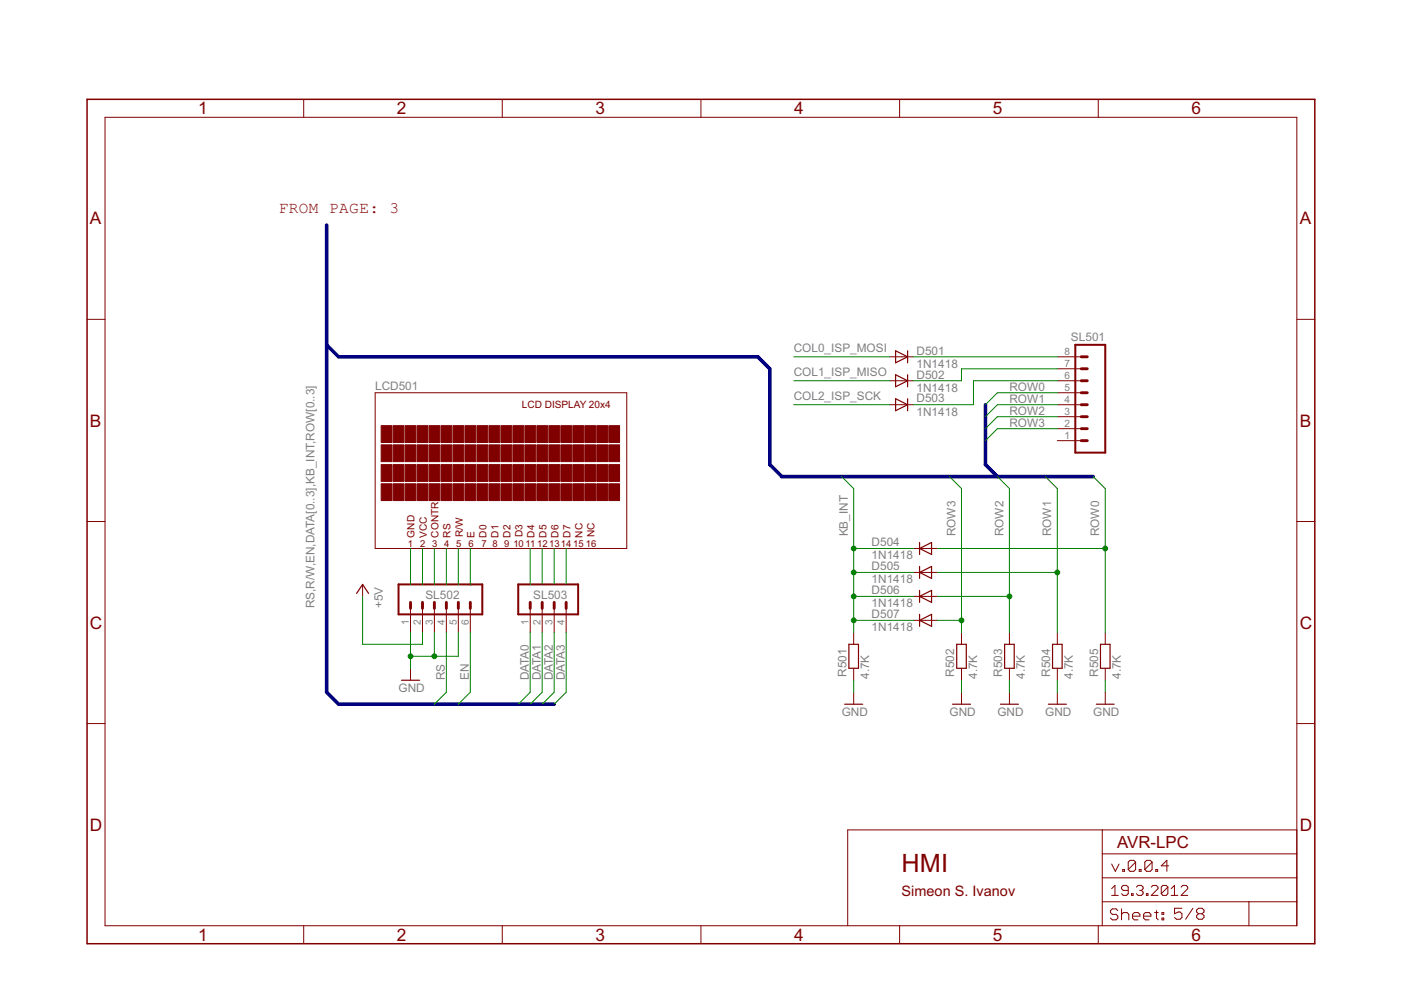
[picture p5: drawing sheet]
<svg xmlns="http://www.w3.org/2000/svg" width="297mm" height="210mm" viewBox="0 0 297 210" stroke-linecap="round" stroke-linejoin="round" font-family="sans-serif">
<g fill="#800000" stroke="#800000" stroke-width=".42">
<path d="M99.7 123.9h.1z"/>
<path d="M84.5 123.9v6.4z"/>
<path d="M84.5 123.9h17.8z"/>
<path d="M84.5 130.3h17.8z"/>
<path d="M102.3 123.9v6.4z"/>
<path d="M109.9 123.9v6.4z"/>
<path d="M109.9 123.9h12.7z"/>
<path d="M109.9 130.3h12.7z"/>
<path d="M122.6 123.9v6.4z"/>
<path d="M228 96h6.3z"/>
<path d="M234.3 73.1v22.9z"/>
<path d="M228 73.1v22.9z"/>
<path d="M228 73.1h6.3z"/>
</g>
<g fill="#800000" stroke="#800000" stroke-width=".21">
<path d="M275 191.2v5.1z"/>
<path d="M275 186.1v5.1z"/>
<path d="M275 181v5.1z"/>
<path d="M275 176v5z"/>
<path d="M179.7 176v20.3z"/>
<path d="M179.7 176h54z"/>
<path d="M233.7 176h41.3z"/>
<path d="M264.8 191.2v5.1z"/>
<path d="M264.8 191.2h10.2z"/>
<path d="M233.7 191.2h31.1z"/>
<path d="M233.7 191.2v5.1z"/>
<path d="M233.7 186.1v5.1z"/>
<path d="M233.7 186.1h41.3z"/>
<path d="M233.7 181v5.1z"/>
<path d="M233.7 181h41.3z"/>
<path d="M233.7 176v5z"/>
<path d="M235.7 183.2l.8 1.5z"/>
<path d="M237.3 183.2l-.8 1.5z"/>
<path d="M238 184.4v.3z"/>
<path d="M238 184.4h.4z"/>
<path d="M238.4 184.4v.3z"/>
<path d="M238 184.7h.4z"/>
<path d="M239.2 182.8v1.6z"/>
<path d="M239.2 182.8l.4-.4z"/>
<path d="M239.6 182.4h.8z"/>
<path d="M240.4 182.4l.4 .4z"/>
<path d="M240.8 182.8v1.6z"/>
<path d="M240.4 184.7l.4-.3z"/>
<path d="M239.6 184.7h.8z"/>
<path d="M239.2 184.4l.4 .3z"/>
<path d="M239.2 184.4l1.6-1.6z"/>
<path d="M241.5 184.4v.3z"/>
<path d="M241.5 184.4h.4z"/>
<path d="M241.9 184.4v.3z"/>
<path d="M241.5 184.7h.4z"/>
<path d="M242.7 182.8v1.6z"/>
<path d="M242.7 182.8l.4-.4z"/>
<path d="M243.1 182.4h.8z"/>
<path d="M243.9 182.4l.4 .4z"/>
<path d="M244.3 182.8v1.6z"/>
<path d="M244.3 184.4l-.4 .3z"/>
<path d="M243.1 184.7h.8z"/>
<path d="M242.7 184.4l.4 .3z"/>
<path d="M244.3 182.8l-1.6 1.6z"/>
<path d="M245 184.4v.3z"/>
<path d="M245 184.4h.4z"/>
<path d="M245.4 184.4v.3z"/>
<path d="M245 184.7h.4z"/>
<path d="M247.4 182.4v2.3z"/>
<path d="M246.2 183.6l1.2-1.2z"/>
<path d="M246.2 183.6h1.6z"/>
<path d="M235.7 188.4l.7-.7z"/>
<path d="M236.4 187.7v2.1z"/>
<path d="M235.7 189.8h1.4z"/>
<path d="M237.8 189.5l.3 .3z"/>
<path d="M238.1 189.8h.7z"/>
<path d="M239.2 189.5l-.4 .3z"/>
<path d="M239.2 188.1v1.4z"/>
<path d="M238.8 187.7l.4 .4z"/>
<path d="M238.1 187.7h.7z"/>
<path d="M238.1 187.7l-.3 .4z"/>
<path d="M237.8 188.1v.3z"/>
<path d="M237.8 188.4l.3 .4z"/>
<path d="M238.1 188.8h1.1z"/>
<path d="M239.9 189.5v.3z"/>
<path d="M239.9 189.5h.3z"/>
<path d="M240.2 189.5v.3z"/>
<path d="M239.9 189.8h.3z"/>
<path d="M240.9 188.1l.4-.4z"/>
<path d="M241.3 187.7h.7z"/>
<path d="M242 187.7l.4 .4z"/>
<path d="M242.4 188.1v.3z"/>
<path d="M242.4 188.4l-.4 .4z"/>
<path d="M241.6 188.8h.4z"/>
<path d="M242 188.8l.4 .3z"/>
<path d="M242.4 189.1v.4z"/>
<path d="M242.4 189.5l-.4 .3z"/>
<path d="M241.3 189.8h.7z"/>
<path d="M240.9 189.5l.4 .3z"/>
<path d="M243.1 189.5v.3z"/>
<path d="M243.1 189.5h.3z"/>
<path d="M243.4 189.5v.3z"/>
<path d="M243.1 189.8h.3z"/>
<path d="M244.1 189.8h1.4z"/>
<path d="M244.1 189.8l1.4-1.4z"/>
<path d="M245.5 188.1v.3z"/>
<path d="M245.2 187.7l.3 .4z"/>
<path d="M244.5 187.7h.7z"/>
<path d="M244.5 187.7l-.4 .4z"/>
<path d="M246.2 188.1v1.4z"/>
<path d="M246.5 187.7l-.3 .4z"/>
<path d="M246.5 187.7h.8z"/>
<path d="M247.3 187.7l.3 .4z"/>
<path d="M247.6 188.1v1.4z"/>
<path d="M247.6 189.5l-.3 .3z"/>
<path d="M246.5 189.8h.8z"/>
<path d="M246.2 189.5l.3 .3z"/>
<path d="M246.2 189.5l1.4-1.4z"/>
<path d="M248.3 188.4l.7-.7z"/>
<path d="M249 187.7v2.1z"/>
<path d="M248.3 189.8h1.4z"/>
<path d="M250.4 189.8h1.4z"/>
<path d="M251.8 188.4l-1.4 1.4z"/>
<path d="M251.8 188.1v.3z"/>
<path d="M251.5 187.7l.3 .4z"/>
<path d="M250.8 187.7h.7z"/>
<path d="M250.8 187.7l-.4 .4z"/>
<path d="M249 192.6h1.6z"/>
<path d="M249 192.6v1.1z"/>
<path d="M249 193.7l.8-.3z"/>
<path d="M249.8 193.4h.4z"/>
<path d="M250.2 193.4l.4 .3z"/>
<path d="M250.6 193.7v.8z"/>
<path d="M250.2 194.9l.4-.4z"/>
<path d="M249.4 194.9h.8z"/>
<path d="M249 194.5l.4 .4z"/>
<path d="M252.9 192.6l-1.5 2.3z"/>
<path d="M253.7 193l.4-.4z"/>
<path d="M254.1 192.6h.8z"/>
<path d="M254.9 192.6l.4 .4z"/>
<path d="M255.3 193v.4z"/>
<path d="M254.9 193.7l.4-.3z"/>
<path d="M254.9 193.7l.4 .4z"/>
<path d="M255.3 194.1v.4z"/>
<path d="M254.9 194.9l.4-.4z"/>
<path d="M254.1 194.9h.8z"/>
<path d="M253.7 194.5l.4 .4z"/>
<path d="M253.7 194.1v.4z"/>
<path d="M253.7 194.1l.4-.4z"/>
<path d="M253.7 193.4l.4 .3z"/>
<path d="M253.7 193v.4z"/>
<path d="M254.1 193.7h.8z"/>
<path d="M236.6 192.7l.4 .4z"/>
<path d="M235.8 192.7h.8z"/>
<path d="M235.4 193.1l.4-.4z"/>
<path d="M235.4 193.1v.4z"/>
<path d="M235.4 193.5l.4 .4z"/>
<path d="M235.8 193.9h.8z"/>
<path d="M236.6 193.9l.4 .3z"/>
<path d="M237 194.2v.4z"/>
<path d="M237 194.6l-.4 .4z"/>
<path d="M235.8 195h.8z"/>
<path d="M235.4 194.6l.4 .4z"/>
<path d="M237.8 192.7v2.3z"/>
<path d="M237.8 193.9l.4-.4z"/>
<path d="M238.2 193.5h.8z"/>
<path d="M239 193.5l.3 .4z"/>
<path d="M239.3 193.9v1.1z"/>
<path d="M240.5 195h.8z"/>
<path d="M240.1 194.6l.4 .4z"/>
<path d="M240.1 193.9v.7z"/>
<path d="M240.1 193.9l.4-.4z"/>
<path d="M240.5 193.5h.8z"/>
<path d="M241.3 193.5l.4 .4z"/>
<path d="M241.7 193.9v.3z"/>
<path d="M240.1 194.2h1.6z"/>
<path d="M242.8 195h.8z"/>
<path d="M242.5 194.6l.3 .4z"/>
<path d="M242.5 193.9v.7z"/>
<path d="M242.5 193.9l.3-.4z"/>
<path d="M242.8 193.5h.8z"/>
<path d="M243.6 193.5l.4 .4z"/>
<path d="M244 193.9v.3z"/>
<path d="M242.5 194.2h1.5z"/>
<path d="M245.2 193.1v1.5z"/>
<path d="M245.2 194.6l.4 .4z"/>
<path d="M244.8 193.5h.8z"/>
<path d="M246.4 193.5h.3z"/>
<path d="M246.7 193.5v.4z"/>
<path d="M246.4 193.9h.3z"/>
<path d="M246.4 193.5v.4z"/>
<path d="M246.4 194.6h.3z"/>
<path d="M246.7 194.6v.4z"/>
<path d="M246.4 195h.3z"/>
<path d="M246.4 194.6v.4z"/>
<path d="M22.3 24.9v171.4z"/>
<path d="M18.5 67.7h3.8z"/>
<path d="M18.5 110.6h3.8z"/>
<path d="M18.5 153.4h3.8z"/>
<path d="M22.3 196.3h252.7z"/>
<path d="M64.4 196.3v3.8z"/>
<path d="M106.5 196.3v3.8z"/>
<path d="M148.6 196.3v3.8z"/>
<path d="M190.7 196.3v3.8z"/>
<path d="M232.9 196.3v3.8z"/>
<path d="M275 24.9v171.4z"/>
<path d="M275 67.7h3.8z"/>
<path d="M275 110.6h3.8z"/>
<path d="M275 153.4h3.8z"/>
<path d="M22.3 24.9h252.7z"/>
<path d="M64.4 21.1v3.8z"/>
<path d="M106.5 21.1v3.8z"/>
<path d="M148.6 21.1v3.8z"/>
<path d="M190.7 21.1v3.8z"/>
<path d="M232.9 21.1v3.8z"/>
<path d="M79.5 116.3h53.4z"/>
<path d="M132.9 83.3v33z"/>
<path d="M79.5 83.3h53.4z"/>
<path d="M79.5 83.3v33z"/>
<path d="M87 141.7v2.5z"/>
<path d="M76.9 123.9v2.5z"/>
<path d="M87 129v5.1z"/>
<path d="M89.6 129v5.1z"/>
<path d="M92.1 129v5.1z"/>
<path d="M94.6 129v5.1z"/>
<path d="M97.2 129v5.1z"/>
<path d="M99.7 129v5.1z"/>
<path d="M203.9 141.7v2.5z"/>
<path d="M203.9 134.1v2.5z"/>
<path d="M214 141.7v2.5z"/>
<path d="M214 134.1v2.5z"/>
<path d="M224.2 141.7v2.5z"/>
<path d="M224.2 134.1v2.5z"/>
<path d="M234.3 141.7v2.5z"/>
<path d="M234.3 134.1v2.5z"/>
<path d="M181 141.7v2.5z"/>
<path d="M181 134.1v2.5z"/>
<path d="M188.6 75.6h2.6z"/>
<path d="M191.2 75.6h2.5z"/>
<path d="M188.6 80.7h2.6z"/>
<path d="M191.2 80.7h2.5z"/>
<path d="M188.6 85.8h2.6z"/>
<path d="M191.2 85.8h2.5z"/>
<path d="M196.2 116.3h2.6z"/>
<path d="M193.7 116.3h2.5z"/>
<path d="M196.2 121.4h2.6z"/>
<path d="M193.7 121.4h2.5z"/>
<path d="M196.2 126.4h2.6z"/>
<path d="M193.7 126.4h2.5z"/>
<path d="M196.2 131.5h2.6z"/>
<path d="M193.7 131.5h2.5z"/>
<path d="M181 146.8v2.5z"/>
<path d="M203.9 146.8v2.5z"/>
<path d="M214 146.8v2.5z"/>
<path d="M224.2 146.8v2.5z"/>
<path d="M234.3 146.8v2.5z"/>
<path d="M112.4 129v5.1z"/>
<path d="M115 129v5.1z"/>
<path d="M117.5 129v5.1z"/>
<path d="M120 129v5.1z"/>
<path d="M224.2 93.4h5.1z"/>
<path d="M224.2 90.9h5.1z"/>
<path d="M224.2 88.3h5.1z"/>
<path d="M224.2 85.8h5.1z"/>
<path d="M224.2 83.3h5.1z"/>
<path d="M224.2 80.7h5.1z"/>
<path d="M224.2 78.2h5.1z"/>
<path d="M224.2 75.6h5.1z"/>
</g>
<g fill="#800000" stroke="#800000" stroke-width=".32">
<path d="M18.5 21.1v179z"/>
<path d="M18.5 200.1h260.3z"/>
<path d="M278.8 21.1v179z"/>
<path d="M18.5 21.1h260.3z"/>
</g>
<g fill="#800000" stroke="#800000" stroke-width=".21">
<path d="M80.8 98.5h2.3v3.6h-2.3z"/>
<path d="M80.8 102.6h2.3v3.5h-2.3z"/>
<path d="M83.4 98.5h2.2v3.6h-2.2z"/>
<path d="M83.4 102.6h2.2v3.5h-2.2z"/>
<path d="M85.9 98.5h2.3v3.6h-2.3z"/>
<path d="M85.9 102.6h2.3v3.5h-2.3z"/>
<path d="M88.4 98.5h2.3v3.6h-2.3z"/>
<path d="M88.4 102.6h2.3v3.5h-2.3z"/>
<path d="M91 98.5h2.3v3.6h-2.3z"/>
<path d="M91 102.6h2.3v3.5h-2.3z"/>
<path d="M93.5 98.5h2.3v3.6h-2.3z"/>
<path d="M93.5 102.6h2.3v3.5h-2.3z"/>
<path d="M96.1 98.5h2.2v3.6h-2.2z"/>
<path d="M96.1 102.6h2.2v3.5h-2.2z"/>
<path d="M98.6 98.5h2.3v3.6h-2.3z"/>
<path d="M98.6 102.6h2.3v3.5h-2.3z"/>
<path d="M101.1 98.5h2.3v3.6h-2.3z"/>
<path d="M101.1 102.6h2.3v3.5h-2.3z"/>
<path d="M103.7 98.5h2.3v3.6h-2.3z"/>
<path d="M103.7 102.6h2.3v3.5h-2.3z"/>
<path d="M106.2 98.5h2.3v3.6h-2.3z"/>
<path d="M106.2 102.6h2.3v3.5h-2.3z"/>
<path d="M108.8 98.5h2.2v3.6h-2.2z"/>
<path d="M108.8 102.6h2.2v3.5h-2.2z"/>
<path d="M111.3 98.5h2.3v3.6h-2.3z"/>
<path d="M111.3 102.6h2.3v3.5h-2.3z"/>
<path d="M113.8 98.5h2.3v3.6h-2.3z"/>
<path d="M113.8 102.6h2.3v3.5h-2.3z"/>
<path d="M116.4 98.5h2.3v3.6h-2.3z"/>
<path d="M116.4 102.6h2.3v3.5h-2.3z"/>
<path d="M118.9 98.5h2.3v3.6h-2.3z"/>
<path d="M118.9 102.6h2.3v3.5h-2.3z"/>
<path d="M121.5 98.5h2.2v3.6h-2.2z"/>
<path d="M121.5 102.6h2.2v3.5h-2.2z"/>
<path d="M124 98.5h2.3v3.6h-2.3z"/>
<path d="M124 102.6h2.3v3.5h-2.3z"/>
<path d="M126.5 98.5h2.3v3.6h-2.3z"/>
<path d="M126.5 102.6h2.3v3.5h-2.3z"/>
<path d="M129.1 98.5h2.3v3.6h-2.3z"/>
<path d="M129.1 102.6h2.3v3.5h-2.3z"/>
<path d="M80.8 90.3h2.3v3.5h-2.3z"/>
<path d="M80.8 94.3h2.3v3.6h-2.3z"/>
<path d="M83.4 90.3h2.2v3.5h-2.2z"/>
<path d="M83.4 94.3h2.2v3.6h-2.2z"/>
<path d="M85.9 90.3h2.3v3.5h-2.3z"/>
<path d="M85.9 94.3h2.3v3.6h-2.3z"/>
<path d="M88.4 90.3h2.3v3.5h-2.3z"/>
<path d="M88.4 94.3h2.3v3.6h-2.3z"/>
<path d="M91 90.3h2.3v3.5h-2.3z"/>
<path d="M91 94.3h2.3v3.6h-2.3z"/>
<path d="M93.5 90.3h2.3v3.5h-2.3z"/>
<path d="M93.5 94.3h2.3v3.6h-2.3z"/>
<path d="M96.1 90.3h2.2v3.5h-2.2z"/>
<path d="M96.1 94.3h2.2v3.6h-2.2z"/>
<path d="M98.6 90.3h2.3v3.5h-2.3z"/>
<path d="M98.6 94.3h2.3v3.6h-2.3z"/>
<path d="M101.1 90.3h2.3v3.5h-2.3z"/>
<path d="M101.1 94.3h2.3v3.6h-2.3z"/>
<path d="M103.7 90.3h2.3v3.5h-2.3z"/>
<path d="M103.7 94.3h2.3v3.6h-2.3z"/>
<path d="M106.2 90.3h2.3v3.5h-2.3z"/>
<path d="M106.2 94.3h2.3v3.6h-2.3z"/>
<path d="M108.8 90.3h2.2v3.5h-2.2z"/>
<path d="M108.8 94.3h2.2v3.6h-2.2z"/>
<path d="M111.3 90.3h2.3v3.5h-2.3z"/>
<path d="M111.3 94.3h2.3v3.6h-2.3z"/>
<path d="M113.8 90.3h2.3v3.5h-2.3z"/>
<path d="M113.8 94.3h2.3v3.6h-2.3z"/>
<path d="M116.4 90.3h2.3v3.5h-2.3z"/>
<path d="M116.4 94.3h2.3v3.6h-2.3z"/>
<path d="M118.9 90.3h2.3v3.5h-2.3z"/>
<path d="M118.9 94.3h2.3v3.6h-2.3z"/>
<path d="M121.5 90.3h2.2v3.5h-2.2z"/>
<path d="M121.5 94.3h2.2v3.6h-2.2z"/>
<path d="M124 90.3h2.3v3.5h-2.3z"/>
<path d="M124 94.3h2.3v3.6h-2.3z"/>
<path d="M126.5 90.3h2.3v3.5h-2.3z"/>
<path d="M126.5 94.3h2.3v3.6h-2.3z"/>
<path d="M129.1 90.3h2.3v3.5h-2.3z"/>
<path d="M129.1 94.3h2.3v3.6h-2.3z"/>
</g>
<g fill="#800000" stroke="#800000" stroke-width=".25">
<path d="M85.1 144.2h3.8z"/>
<path d="M76.9 123.9l-1.3 1.9z"/>
<path d="M76.9 123.9l1.2 1.9z"/>
<path d="M202.8 136.6v5.1z"/>
<path d="M202.8 136.6h2.1z"/>
<path d="M204.9 136.6v5.1z"/>
<path d="M202.8 141.7h2.1z"/>
<path d="M213 136.6v5.1z"/>
<path d="M213 136.6h2z"/>
<path d="M215 136.6v5.1z"/>
<path d="M213 141.7h2z"/>
<path d="M223.2 136.6v5.1z"/>
<path d="M223.2 136.6h2z"/>
<path d="M225.2 136.6v5.1z"/>
<path d="M223.2 141.7h2z"/>
<path d="M233.3 136.6v5.1z"/>
<path d="M233.3 136.6h2.1z"/>
<path d="M235.4 136.6v5.1z"/>
<path d="M233.3 141.7h2.1z"/>
<path d="M180 136.6v5.1z"/>
<path d="M180 136.6h2z"/>
<path d="M182 136.6v5.1z"/>
<path d="M180 141.7h2z"/>
<path d="M189.9 74.4l2.5 1.2z"/>
<path d="M189.9 76.9l2.5-1.3z"/>
<path d="M192.4 75.6v1.3z"/>
<path d="M189.9 74.4v2.5z"/>
<path d="M192.4 74.4v1.2z"/>
<path d="M189.9 79.5l2.5 1.2z"/>
<path d="M189.9 82l2.5-1.3z"/>
<path d="M192.4 80.7v1.3z"/>
<path d="M189.9 79.5v2.5z"/>
<path d="M192.4 79.5v1.2z"/>
<path d="M189.9 84.5l2.5 1.3z"/>
<path d="M189.9 87.1l2.5-1.3z"/>
<path d="M192.4 85.8v1.3z"/>
<path d="M189.9 84.5v2.6z"/>
<path d="M192.4 84.5v1.3z"/>
<path d="M195 116.3l2.5-1.3z"/>
<path d="M195 116.3l2.5 1.3z"/>
<path d="M195 116.3v1.3z"/>
<path d="M197.5 115v2.6z"/>
<path d="M195 115v1.3z"/>
<path d="M195 121.4l2.5-1.3z"/>
<path d="M195 121.4l2.5 1.2z"/>
<path d="M195 121.4v1.2z"/>
<path d="M197.5 120.1v2.5z"/>
<path d="M195 120.1v1.3z"/>
<path d="M195 126.4l2.5-1.2z"/>
<path d="M195 126.4l2.5 1.3z"/>
<path d="M195 126.4v1.3z"/>
<path d="M197.5 125.2v2.5z"/>
<path d="M195 125.2v1.2z"/>
<path d="M195 131.5l2.5-1.2z"/>
<path d="M195 131.5l2.5 1.3z"/>
<path d="M195 131.5v1.3z"/>
<path d="M197.5 130.3v2.5z"/>
<path d="M195 130.3v1.2z"/>
<path d="M179.1 149.3h3.8z"/>
<path d="M202 149.3h3.8z"/>
<path d="M212.1 149.3h3.8z"/>
<path d="M222.3 149.3h3.8z"/>
<path d="M232.4 149.3h3.8z"/>
</g>
<g fill="#800000" stroke="#800000" stroke-width=".61">
<path d="M92.1 127.7v1.3z"/>
<path d="M89.6 127.7v1.3z"/>
<path d="M87 127.7v1.3z"/>
<path d="M97.2 127.7v1.3z"/>
<path d="M94.6 127.7v1.3z"/>
<path d="M99.7 127.7v1.3z"/>
<path d="M117.5 127.7v1.3z"/>
<path d="M115 127.7v1.3z"/>
<path d="M112.4 127.7v1.3z"/>
<path d="M120 127.7v1.3z"/>
<path d="M229.3 88.3h1.2z"/>
<path d="M229.3 90.9h1.2z"/>
<path d="M229.3 93.4h1.2z"/>
<path d="M229.3 83.3h1.2z"/>
<path d="M229.3 85.8h1.2z"/>
<path d="M229.3 80.7h1.2z"/>
<path d="M229.3 78.2h1.2z"/>
<path d="M229.3 75.6h1.2z"/>
</g>
<g fill="#000080" stroke="#000080" stroke-width=".76">
<path d="M69.3 47.7v99.1z"/>
<path d="M69.3 146.8l2.5 2.5z"/>
<path d="M71.8 149.3h45.7z"/>
<path d="M69.3 73.1l2.5 2.5z"/>
<path d="M163.2 78.2v20.3z"/>
<path d="M160.7 75.6l2.5 2.6z"/>
<path d="M71.8 75.6h88.9z"/>
<path d="M208.9 85.8v12.7z"/>
<path d="M211.5 101h20.3z"/>
<path d="M208.9 98.5l2.6 2.5z"/>
<path d="M163.2 98.5l2.6 2.5z"/>
<path d="M165.8 101h45.7z"/>
</g>
<g fill="#008000" stroke="#008000" stroke-width=".21">
<path d="M87 134.1v5z"/>
<path d="M92.1 134.1v5z"/>
<path d="M87 139.1h5.1z"/>
<path d="M87 139.1v2.6z"/>
<path d="M97.2 134.1v5z"/>
<path d="M92.1 139.1h5.1z"/>
<path d="M181 144.2v2.6z"/>
<path d="M203.9 144.2v2.6z"/>
<path d="M214 144.2v2.6z"/>
<path d="M224.2 144.2v2.6z"/>
<path d="M234.3 144.2v2.6z"/>
<path d="M76.9 126.4v10.2z"/>
<path d="M76.9 136.6h12.7z"/>
<path d="M89.6 134.1v2.5z"/>
<path d="M117.5 149.3l2.5-2.5z"/>
<path d="M120 134.1v12.7z"/>
<path d="M115 149.3l2.5-2.5z"/>
<path d="M117.5 134.1v12.7z"/>
<path d="M112.4 149.3l2.6-2.5z"/>
<path d="M115 134.1v12.7z"/>
<path d="M112.4 134.1v12.7z"/>
<path d="M109.9 149.3l2.5-2.5z"/>
<path d="M97.2 149.3l2.5-2.5z"/>
<path d="M99.7 134.1v12.7z"/>
<path d="M94.6 134.1v12.7z"/>
<path d="M92.1 149.3l2.5-2.5z"/>
<path d="M193.7 75.6h30.5z"/>
<path d="M203.9 78.2h20.3z"/>
<path d="M203.9 78.2v2.5z"/>
<path d="M193.7 80.7h10.2z"/>
<path d="M206.4 80.7h17.8z"/>
<path d="M206.4 80.7v5.1z"/>
<path d="M193.7 85.8h12.7z"/>
<path d="M211.5 83.3h12.7z"/>
<path d="M211.5 83.3l-2.6 2.5z"/>
<path d="M231.8 101l2.5 2.6z"/>
<path d="M198.8 116.3h35.5z"/>
<path d="M234.3 116.3v17.8z"/>
<path d="M234.3 103.6v12.7z"/>
<path d="M208.9 88.3l2.6-2.5z"/>
<path d="M211.5 85.8h12.7z"/>
<path d="M221.6 101l2.6 2.6z"/>
<path d="M198.8 121.4h25.4z"/>
<path d="M224.2 121.4v12.7z"/>
<path d="M224.2 103.6v17.8z"/>
<path d="M208.9 90.9l2.6-2.6z"/>
<path d="M211.5 88.3h12.7z"/>
<path d="M211.5 101l2.5 2.6z"/>
<path d="M198.8 126.4h15.2z"/>
<path d="M214 126.4v7.7z"/>
<path d="M214 103.6v22.8z"/>
<path d="M208.9 93.4l2.6-2.5z"/>
<path d="M211.5 90.9h12.7z"/>
<path d="M201.3 101l2.6 2.6z"/>
<path d="M198.8 131.5h5.1z"/>
<path d="M203.9 131.5v2.6z"/>
<path d="M203.9 103.6v27.9z"/>
<path d="M168.3 80.7h20.3z"/>
<path d="M178.5 101l2.5 2.6z"/>
<path d="M181 131.5h12.7z"/>
<path d="M181 126.4v5.1z"/>
<path d="M181 121.4v5z"/>
<path d="M181 116.3v5.1z"/>
<path d="M181 116.3h12.7z"/>
<path d="M181 121.4h12.7z"/>
<path d="M181 126.4h12.7z"/>
<path d="M181 131.5v2.6z"/>
<path d="M181 103.6v12.7z"/>
<path d="M168.3 85.8h20.3z"/>
<path d="M168.3 75.6h20.3z"/>
<path d="M87 116.3v7.6z"/>
<path d="M89.6 116.3v7.6z"/>
<path d="M92.1 116.3v7.6z"/>
<path d="M94.6 116.3v7.6z"/>
<path d="M97.2 116.3v7.6z"/>
<path d="M99.7 116.3v7.6z"/>
<path d="M112.4 116.3v7.6z"/>
<path d="M115 116.3v7.6z"/>
<path d="M117.5 116.3v7.6z"/>
<path d="M120 116.3v7.6z"/>
<circle cx="87" cy="139.1" r=".51"/>
<circle cx="92.1" cy="139.1" r=".51"/>
<circle cx="234.3" cy="116.3" r=".51"/>
<circle cx="224.2" cy="121.4" r=".51"/>
<circle cx="214" cy="126.4" r=".51"/>
<circle cx="203.9" cy="131.5" r=".51"/>
<circle cx="181" cy="126.4" r=".51"/>
<circle cx="181" cy="121.4" r=".51"/>
<circle cx="181" cy="131.5" r=".51"/>
<circle cx="181" cy="116.3" r=".51"/>
</g>
<text font-size="6" fill="#800000" x="191.2" y="184.9">HMI</text>
<g font-size="4.1" fill="#800000">
<text x="42" y="24.3">1</text>
<text x="84.1" y="24.3">2</text>
<text x="126.3" y="24.3">3</text>
<text x="168.4" y="24.3">4</text>
<text x="210.5" y="24.3">5</text>
<text x="252.6" y="24.3">6</text>
<text x="19.1" y="47.6">A</text>
<text x="275.6" y="47.6">A</text>
<text x="19.1" y="90.5">B</text>
<text x="275.6" y="90.5">B</text>
<text x="19.1" y="133.3">C</text>
<text x="275.6" y="133.3">C</text>
<text x="19.1" y="176.2">D</text>
<text x="275.6" y="176.2">D</text>
<text x="42" y="199.5">1</text>
<text x="84.1" y="199.5">2</text>
<text x="126.3" y="199.5">3</text>
<text x="168.4" y="199.5">4</text>
<text x="210.5" y="199.5">5</text>
<text x="252.6" y="199.5">6</text>
</g>
<text font-size="4" fill="#800000" x="236.9" y="179.8">AVR-LPC</text>
<text font-size="3.8" fill="#800000" x="59.1" y="45.2">FROM PAGE: 3</text>
<text font-size="3.4" fill="#800000" x="191.2" y="189.9">Simeon S. Ivanov</text>
<g font-size="2.8" fill="#808080">
<text x="168.3" y="74.7">COL0_ISP_MOSI</text>
<text x="194.3" y="78">1N1418</text>
<text x="194.3" y="75.2">D501</text>
<text x="227.1" y="72.4">SL501</text>
<text x="79.5" y="82.6">LCD501</text>
<text x="168.3" y="79.8">COL1_ISP_MISO</text>
<text x="194.3" y="83">1N1418</text>
<text x="194.3" y="80.3">D502</text>
<text x="214" y="83">ROW0</text>
<text x="168.3" y="84.9">COL2_ISP_SCK</text>
<text x="194.3" y="88.1">1N1418</text>
<text x="194.3" y="85.3">D503</text>
<text x="214" y="85.5">ROW1</text>
<text x="214" y="88">ROW2</text>
<text x="214" y="90.6">ROW3</text>
<text x="179.7" y="113.7" transform="rotate(-90 179.7 113.7)">KB_INT</text>
<text x="202.6" y="113.7" transform="rotate(-90 202.6 113.7)">ROW3</text>
<text x="212.7" y="113.7" transform="rotate(-90 212.7 113.7)">ROW2</text>
<text x="222.9" y="113.7" transform="rotate(-90 222.9 113.7)">ROW1</text>
<text x="233.1" y="113.7" transform="rotate(-90 233.1 113.7)">ROW0</text>
<text x="184.8" y="118.6">1N1418</text>
<text x="184.8" y="115.8">D504</text>
<text x="184.8" y="123.7">1N1418</text>
<text x="184.8" y="120.9">D505</text>
<text x="184.8" y="126">D506</text>
<text x="66.7" y="129" transform="rotate(-90 66.7 129)">RS,R/W,EN,DATA[0..3],KB_INT,ROW[0..3]</text>
<text x="81.2" y="129" transform="rotate(-90 81.2 129)">+5V</text>
<text x="90.2" y="127">SL502</text>
<text x="113.1" y="127">SL503</text>
<text x="184.8" y="128.8">1N1418</text>
<text x="184.8" y="131">D507</text>
<text x="184.8" y="133.8">1N1418</text>
<text x="179.5" y="143.5" transform="rotate(-90 179.5 143.5)">R501</text>
<text x="184.3" y="144" transform="rotate(-90 184.3 144)">4.7K</text>
<text x="202.3" y="143.5" transform="rotate(-90 202.3 143.5)">R502</text>
<text x="207.2" y="144" transform="rotate(-90 207.2 144)">4.7K</text>
<text x="212.5" y="143.5" transform="rotate(-90 212.5 143.5)">R503</text>
<text x="217.3" y="144" transform="rotate(-90 217.3 144)">4.7K</text>
<text x="222.6" y="143.5" transform="rotate(-90 222.6 143.5)">R504</text>
<text x="227.5" y="144" transform="rotate(-90 227.5 144)">4.7K</text>
<text x="232.8" y="143.5" transform="rotate(-90 232.8 143.5)">R505</text>
<text x="237.6" y="144" transform="rotate(-90 237.6 144)">4.7K</text>
<text x="84.5" y="146.8">GND</text>
<text x="94.3" y="144.2" transform="rotate(-90 94.3 144.2)">RS</text>
<text x="99.4" y="144.2" transform="rotate(-90 99.4 144.2)">EN</text>
<text x="112.1" y="144.2" transform="rotate(-90 112.1 144.2)">DATA0</text>
<text x="114.6" y="144.2" transform="rotate(-90 114.6 144.2)">DATA1</text>
<text x="117.2" y="144.2" transform="rotate(-90 117.2 144.2)">DATA2</text>
<text x="119.7" y="144.2" transform="rotate(-90 119.7 144.2)">DATA3</text>
<text x="178.5" y="151.8">GND</text>
<text x="201.3" y="151.8">GND</text>
<text x="211.5" y="151.8">GND</text>
<text x="221.6" y="151.8">GND</text>
<text x="231.8" y="151.8">GND</text>
</g>
<g font-size="2.4" fill="#808080">
<text x="225.7" y="77.8">7</text>
<text x="225.7" y="75.3">8</text>
<text x="225.7" y="82.9">5</text>
<text x="225.7" y="80.4">6</text>
<text x="225.7" y="88">3</text>
<text x="225.7" y="85.5">4</text>
<text x="225.7" y="93.1">1</text>
<text x="225.7" y="90.5">2</text>
<text x="86.7" y="132.5" transform="rotate(-90 86.7 132.5)">1</text>
<text x="89.2" y="132.5" transform="rotate(-90 89.2 132.5)">2</text>
<text x="91.8" y="132.5" transform="rotate(-90 91.8 132.5)">3</text>
<text x="94.3" y="132.5" transform="rotate(-90 94.3 132.5)">4</text>
<text x="96.8" y="132.5" transform="rotate(-90 96.8 132.5)">5</text>
<text x="99.4" y="132.5" transform="rotate(-90 99.4 132.5)">6</text>
<text x="112.1" y="132.5" transform="rotate(-90 112.1 132.5)">1</text>
<text x="114.6" y="132.5" transform="rotate(-90 114.6 132.5)">2</text>
<text x="117.1" y="132.5" transform="rotate(-90 117.1 132.5)">3</text>
<text x="119.7" y="132.5" transform="rotate(-90 119.7 132.5)">4</text>
</g>
<g font-size="2.4" fill="#800000">
<text x="110.7" y="86.6">LCD DISPLAY 20x4</text>
<text x="87.9" y="114" transform="rotate(-90 87.9 114)">GND</text>
<text x="90.5" y="114" transform="rotate(-90 90.5 114)">VCC</text>
<text x="93" y="114" transform="rotate(-90 93 114)">CONTR</text>
<text x="95.5" y="114" transform="rotate(-90 95.5 114)">RS</text>
<text x="98.1" y="113.9" transform="rotate(-90 98.1 113.9)">R/W</text>
<text x="100.6" y="114" transform="rotate(-90 100.6 114)">E</text>
<text x="103.2" y="114" transform="rotate(-90 103.2 114)">D0</text>
<text x="105.7" y="114" transform="rotate(-90 105.7 114)">D1</text>
<text x="108.2" y="114" transform="rotate(-90 108.2 114)">D2</text>
<text x="110.8" y="113.9" transform="rotate(-90 110.8 113.9)">D3</text>
<text x="113.3" y="114" transform="rotate(-90 113.3 114)">D4</text>
<text x="115.9" y="114" transform="rotate(-90 115.9 114)">D5</text>
<text x="118.4" y="114" transform="rotate(-90 118.4 114)">D6</text>
<text x="121" y="114" transform="rotate(-90 121 114)">D7</text>
<text x="123.5" y="114" transform="rotate(-90 123.5 114)">NC</text>
<text x="126" y="113.9" transform="rotate(-90 126 113.9)">NC</text>
</g>
<g font-size="2.2" fill="#800000">
<text x="86.4" y="115.9">1</text>
<text x="89.1" y="115.9">2</text>
<text x="91.6" y="115.9">3</text>
<text x="94.2" y="115.9">4</text>
<text x="96.7" y="115.9">5</text>
<text x="99.3" y="115.9">6</text>
<text x="102.1" y="115.9">7</text>
<text x="104.4" y="115.9">8</text>
<text x="106.9" y="115.9">9</text>
<text x="108.8" y="115.9">101112131415</text>
<text x="124.2" y="115.9">16</text>
</g>
</svg>
